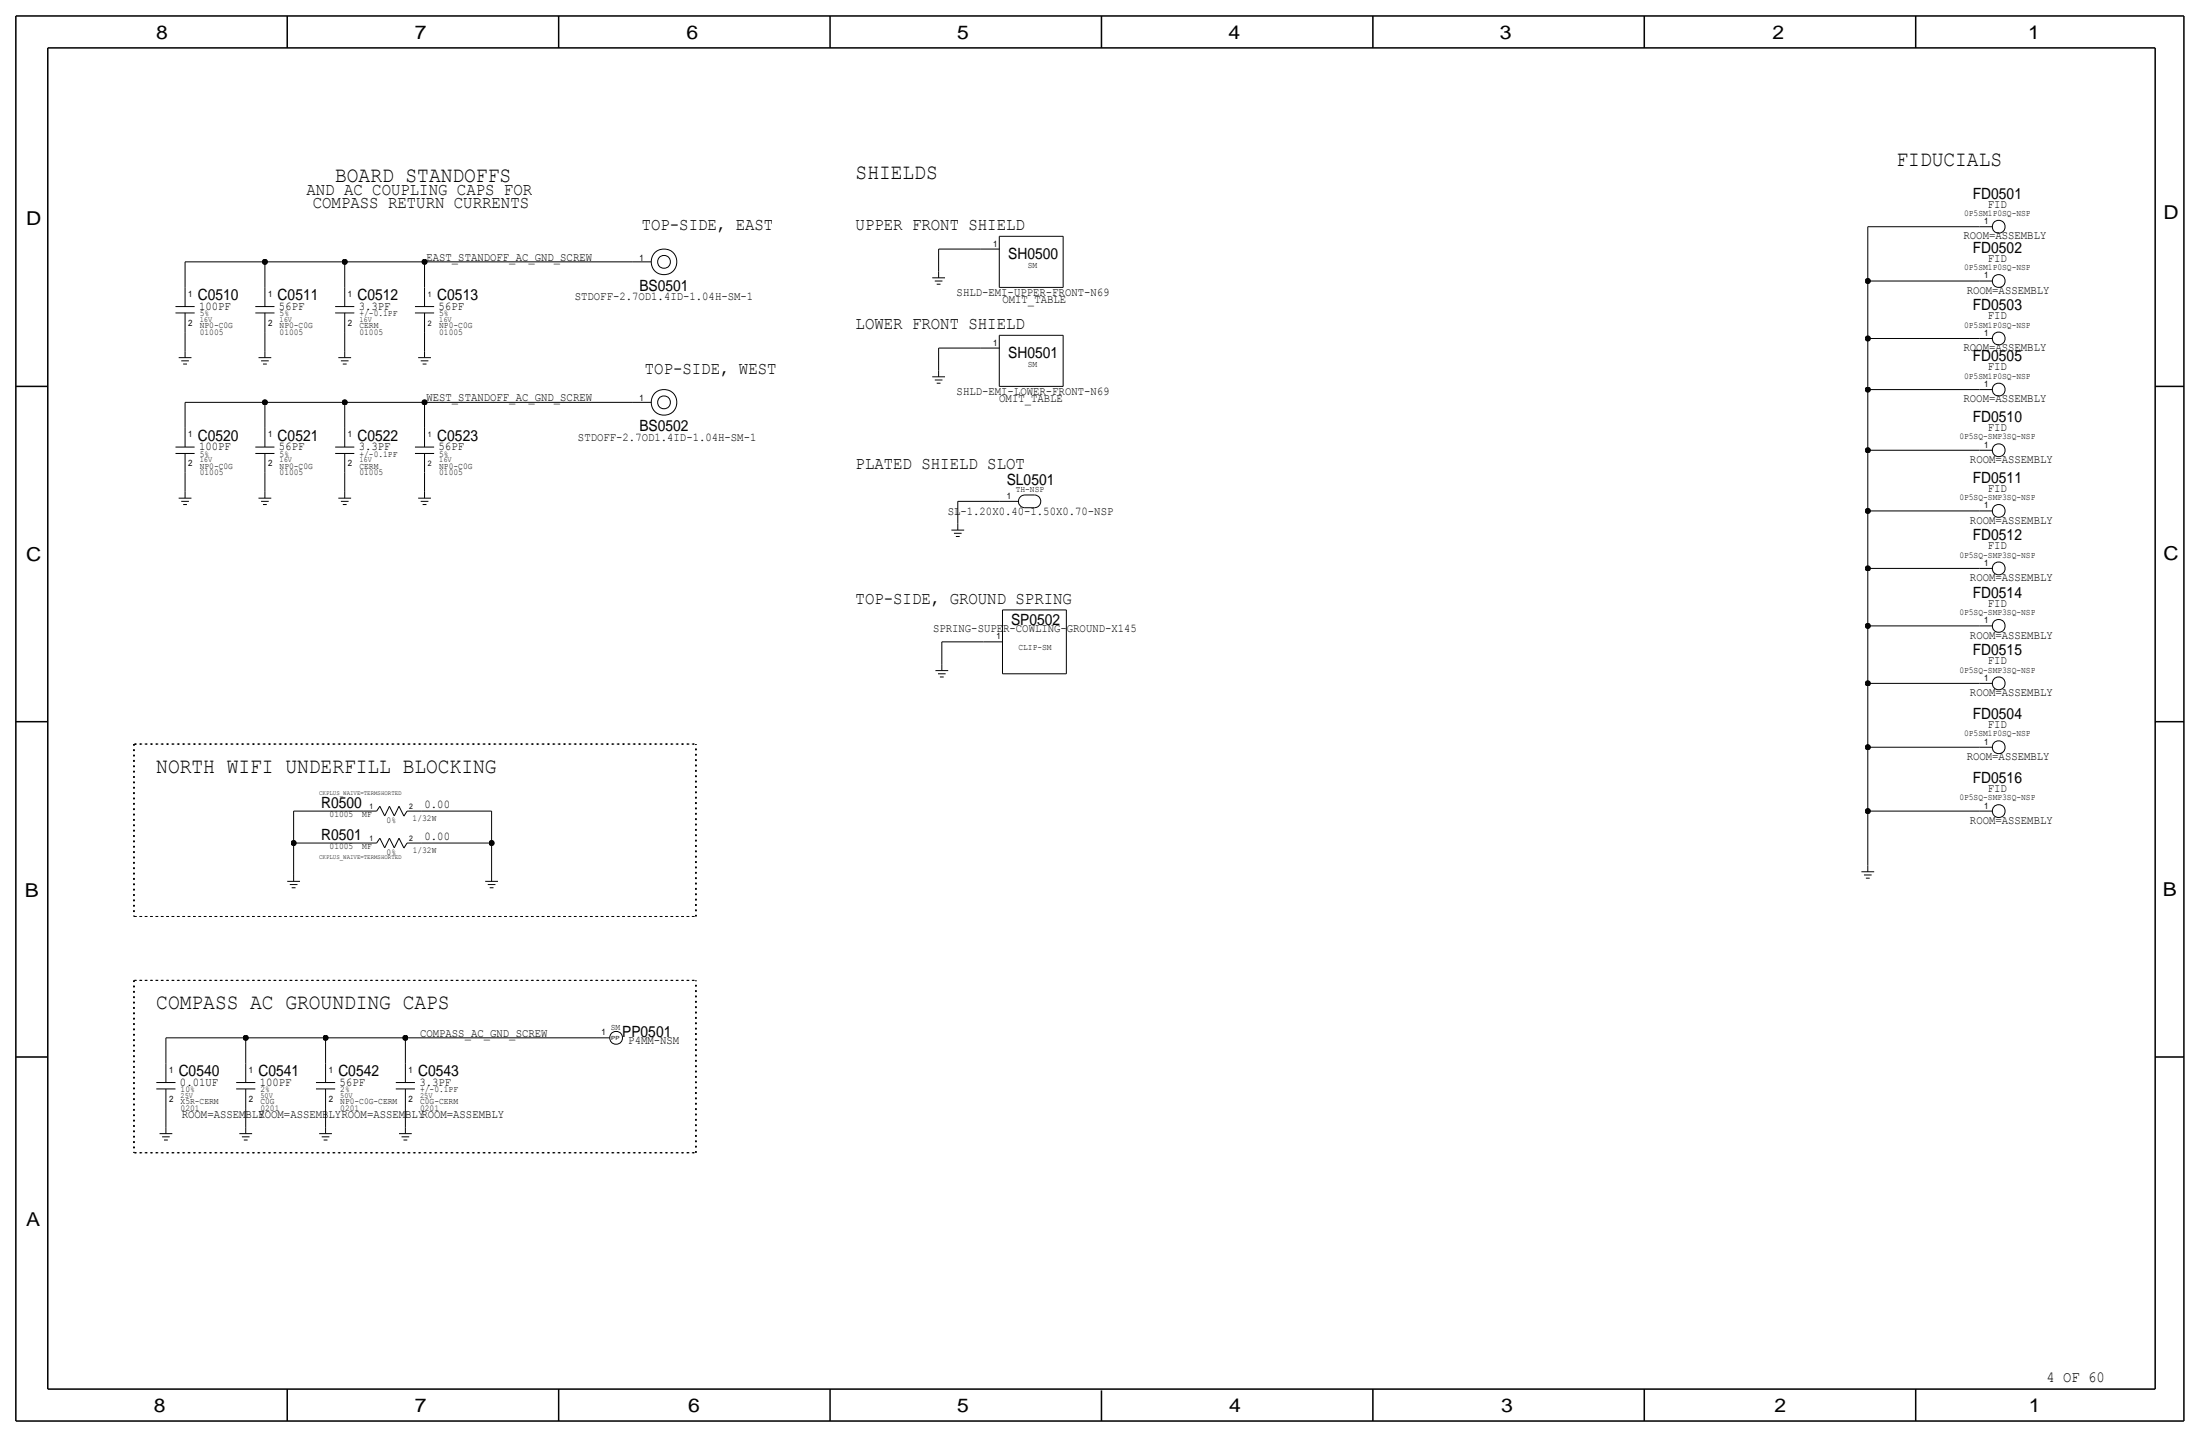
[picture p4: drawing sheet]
<svg xmlns="http://www.w3.org/2000/svg" width="875mm" height="572mm" viewBox="0 0 875 572" stroke-linecap="round" stroke-linejoin="round" font-family="sans-serif">
<g fill="none" stroke="#000" stroke-width=".4">
<path d="M373.3 99.1v8.9zM373.3 99.1h16.5zM389.8 99.1h7.7zM397.5 94h25.4zM397.5 94v20.3zM422.9 94v20.3zM742.9 90.2v21.6zM742.9 90.2h44.5zM787.4 90.2h5zM73.6 104.1h31.8zM73.6 104.1v10.2zM73.6 114.3v7.6z"/>
<path d="M105.4 104.1h31.7zM105.4 104.1v10.2zM105.4 114.3v7.6zM137.1 104.1h31.8zM137.1 104.1v10.2zM137.1 114.3v7.6zM168.9 104.1v10.2zM168.9 104.1h82.5zM168.9 114.3v7.6zM251.4 104.1h7.6zM370.8 110.5h5.1zM371.8 111.8h3.1z"/>
<path d="M372.6 113h1.5zM373.3 108v2.5zM397.5 114.3h25.4zM742.9 111.8h44.5zM742.9 111.8v22.8zM787.4 111.8h5zM69.8 124.5h7.6zM69.8 121.9h7.6zM73.6 132.1v7.6zM73.6 139.7v2.5zM73.6 124.5v7.6zM101.5 121.9h7.7z"/>
<path d="M101.5 124.5h7.7zM105.4 132.1v7.6zM105.4 139.7v2.5zM105.4 124.5v7.6zM133.3 121.9h7.6zM133.3 124.5h7.6zM137.1 132.1v7.6zM137.1 139.7v2.5zM137.1 124.5v7.6zM165 121.9h7.7zM165 124.5h7.7zM168.9 132.1v7.6z"/>
<path d="M168.9 139.7v2.5zM168.9 124.5v7.6zM373.3 138.4v8.9zM373.3 138.4h16.5zM389.8 138.4h7.7zM397.5 133.4h25.4zM397.5 133.3v20.4zM422.9 133.4v20.3zM742.9 134.6h44.5zM742.9 134.6v20.3zM787.4 134.6h5zM71.1 142.2h5z"/>
<path d="M72.1 143.5h3zM72.8 144.8h1.6zM102.8 142.2h5.1zM103.8 143.5h3.1zM104.6 144.8h1.5zM134.6 142.2h5zM135.6 143.5h3zM136.3 144.8h1.6zM166.3 142.2h5.1zM167.3 143.5h3.1zM168.1 144.8h1.5zM370.8 149.9h5.1z"/>
<path d="M371.8 151.1h3.1zM372.6 152.4h1.5zM373.3 147.3v2.6zM397.5 153.7h25.4zM742.9 154.9h44.5zM742.9 154.9v24.2zM787.4 154.9h5zM69.8 177.8h7.6zM73.6 160v10.2zM73.6 160h31.8zM73.6 170.2v7.6zM101.5 177.8h7.7z"/>
<path d="M105.4 160h31.7zM105.4 160v10.2zM105.4 170.2v7.6zM133.3 177.8h7.6zM137.1 160h31.8zM137.1 160v10.2zM137.1 170.2v7.6zM165 177.8h7.7zM168.9 160h82.5zM168.9 160v10.2zM168.9 170.2v7.6zM251.4 160h7.6z"/>
<path d="M742.9 179.1h44.5zM742.9 179.1v24.1zM787.4 179.1h5zM69.8 180.3h7.6zM71.1 198.1h5zM72.1 199.4h3zM73.6 188v7.6zM73.6 195.6v2.5zM73.6 180.3v7.7zM101.5 180.3h7.7zM102.8 198.1h5.1zM103.8 199.4h3.1z"/>
<path d="M105.4 188v7.6zM105.4 195.6v2.5zM105.4 180.3v7.7zM133.3 180.3h7.6zM134.6 198.1h5zM135.6 199.4h3zM137.1 188v7.6zM137.1 195.6v2.5zM137.1 180.3v7.7zM165 180.3h7.7zM166.3 198.1h5.1zM167.3 199.4h3.1z"/>
<path d="M168.9 188v7.6zM168.9 195.6v2.5zM168.9 180.3v7.7zM381 199.4v8.9zM381 199.4h16.5zM397.5 199.4h7.6zM407.6 196.9h3.8zM407.6 196.9a2.54 2.54 0 0 0-2.5 2.5 2.54 2.54 0 0 0 2.5 2.5M411.4 196.9a2.54 2.54 0 0 1 2.6 2.5 2.54 2.54 0 0 1-2.6 2.5M72.8 200.7h1.6zM104.6 200.7h1.5zM136.3 200.7h1.6z"/>
<path d="M168.1 200.7h1.5zM378.4 210.8h5.1zM379.4 212.1h3.1zM380.2 213.4h1.5zM381 208.3v2.5zM407.6 201.9h3.8zM742.9 203.2h44.5zM742.9 203.2v22.9zM787.4 203.2h5zM742.9 226.1h44.5zM742.9 226.1v22.8zM787.4 226.1h5z"/>
<path d="M374.6 255.3v8.9zM374.6 255.3h16.5zM391.1 255.3h7.6zM398.7 242.6h25.4zM398.7 242.6v25.4zM424.1 242.6v25.4zM742.9 248.9h44.5zM742.9 248.9v22.9zM787.4 248.9h5zM372.1 266.7h5zM373.1 268h3zM373.8 269.2h1.6z"/>
<path d="M374.6 264.2v2.5zM398.7 268h25.4zM742.9 271.8h44.5zM742.9 271.8v25.4zM787.4 271.8h5zM742.9 297.2h44.5zM742.9 297.2v25.4zM787.4 297.2h5zM116.8 322.6v12.7zM116.8 335.3v12.7zM116.8 322.6h27.9zM116.8 335.3h27.9z"/>
<path d="M144.7 335.3h5.1zM144.7 322.6h5.1zM151.1 333.3l-1.3 2zM151.1 320.6l-1.3 2zM151.1 333.3l1.9 3.9zM151.1 320.6l1.9 3.9zM154.9 333.3l-1.9 3.9zM154.9 320.6l-1.9 3.9zM154.9 333.3l1.9 3.9zM154.9 320.6l1.9 3.9zM158.7 333.3l1.9 3.9zM158.7 320.6l1.9 3.9z"/>
<path d="M158.7 333.3l-1.9 3.9zM158.7 320.6l-1.9 3.9zM161.9 335.3l-1.3 2zM161.9 322.6l-1.3 2zM161.9 335.3h5.7zM161.9 322.6h5.7zM167.6 322.6h27.9zM167.6 335.3h27.9zM195.5 322.6v12.7zM195.5 335.3v12.7zM742.9 322.6h44.5zM742.9 322.6v21.6z"/>
<path d="M787.4 322.6h5zM114.2 350.5h5.1zM115.3 351.8h3zM116 353.1h1.6zM116.8 348v2.5zM193 350.5h5.1zM194 351.8h3.1zM194.8 353.1h1.5zM195.5 348v2.5zM740.4 346.7h5zM741.4 348h3zM742.1 349.2h1.6z"/>
<path d="M742.9 344.2v2.5zM66 412.8h31.7zM66 412.7v10.2zM97.7 412.8h31.8zM97.7 412.7v10.2zM129.5 412.8h31.7zM129.5 412.7v10.2zM161.2 412.7v10.2zM161.2 412.8h76.2zM237.4 412.8h5.1zM62.2 430.5h7.6zM62.2 433.1h7.6z"/>
<path d="M66 422.9v7.6zM66 433.1v7.6zM93.9 433.1h7.6zM93.9 430.5h7.6zM97.7 422.9v7.6zM97.7 433.1v7.6zM125.7 433.1h7.6zM125.7 430.5h7.6zM129.5 422.9v7.6zM129.5 433.1v7.6zM157.4 433.1h7.6zM157.4 430.5h7.6z"/>
<path d="M161.2 422.9v7.6zM161.2 433.1v7.6zM63.4 450.9h5.1zM64.5 452.1h3zM65.2 453.4h1.6zM66 440.7v7.6zM66 448.3v2.5zM95.2 450.9h5.1zM96.2 452.1h3.1zM97 453.4h1.5zM97.7 440.7v7.6zM97.7 448.3v2.5z"/>
<path d="M126.9 450.9h5.1zM128 452.1h3zM128.7 453.4h1.6zM129.5 440.7v7.6zM129.5 448.3v2.5zM158.7 450.9h5.1zM159.7 452.1h3.1zM160.5 453.4h1.5zM161.2 440.7v7.6zM161.2 448.3v2.5z"/>
<circle cx="795" cy="90.2" r="2.56"/>
<circle cx="264.1" cy="104.2" r="2.56"/>
<circle cx="264.1" cy="104.2" r="5.1"/>
<circle cx="795" cy="111.8" r="2.56"/>
<circle cx="795" cy="134.6" r="2.56"/>
<circle cx="795" cy="155" r="2.56"/>
<circle cx="264.1" cy="160" r="2.56"/>
<circle cx="264.1" cy="160.1" r="5.1"/>
<circle cx="795" cy="179.1" r="2.56"/>
<circle cx="795" cy="203.2" r="2.56"/>
<circle cx="795" cy="226.1" r="2.56"/>
<circle cx="795" cy="248.9" r="2.56"/>
<circle cx="795" cy="271.8" r="2.56"/>
<circle cx="795" cy="297.2" r="2.56"/>
<circle cx="795" cy="322.6" r="2.56"/>
<circle cx="245" cy="412.8" r="2.56"/>
</g>
<path d="M53.3 295.9h223.5zM53.3 295.9v68.6zM276.8 295.9v68.6zM53.3 364.5h223.5zM53.3 389.9h223.5zM53.3 389.9v68.6zM276.8 389.9v68.6zM53.3 458.5h223.5z" fill="none" stroke="#000" stroke-width=".4" stroke-dasharray=".7 1.4" stroke-linecap="butt"/>
<g fill="#000" stroke="#000" stroke-width=".4">
<circle cx="105.4" cy="104.1" r="1.02"/>
<circle cx="137.1" cy="104.1" r="1.02"/>
<circle cx="168.9" cy="104.1" r="1.02"/>
<circle cx="742.9" cy="111.8" r="1.02"/>
<circle cx="742.9" cy="134.6" r="1.02"/>
<circle cx="742.9" cy="154.9" r="1.02"/>
<circle cx="105.4" cy="160" r="1.02"/>
<circle cx="137.1" cy="160" r="1.02"/>
<circle cx="168.9" cy="160" r="1.02"/>
<circle cx="742.9" cy="179.1" r="1.02"/>
<circle cx="742.9" cy="203.2" r="1.02"/>
<circle cx="742.9" cy="226.1" r="1.02"/>
<circle cx="742.9" cy="248.9" r="1.02"/>
<circle cx="742.9" cy="271.8" r="1.02"/>
<circle cx="742.9" cy="297.2" r="1.02"/>
<circle cx="116.8" cy="335.3" r="1.02"/>
<circle cx="195.5" cy="335.3" r="1.02"/>
<circle cx="742.9" cy="322.6" r="1.02"/>
<circle cx="97.7" cy="412.7" r="1.02"/>
<circle cx="129.5" cy="412.7" r="1.02"/>
<circle cx="161.2" cy="412.7" r="1.02"/>
</g>
<g fill="none" stroke="#000" stroke-width=".6" stroke-linecap="butt">
<path d="M6.3 6.4v558.7zM6.3 6.4h862.3zM19 19.1v533.4zM19 19.1h838.2zM114.2 6.4v12.7zM222.2 6.4v12.7zM330.1 6.4v12.7zM438.1 6.4v12.7zM546.1 6.4v12.7zM654 6.4v12.7zM762 6.4v12.7zM857.2 19.1v533.4z"/>
<path d="M868.6 6.4v558.7zM6.3 153.7h12.7zM857.2 153.7h11.4zM6.3 287h12.7zM857.2 287h11.4zM6.3 420.4h12.7zM857.2 420.4h11.4zM19 552.5h838.2zM114.2 552.4v12.7zM222.2 552.5v12.7zM330.1 552.5v12.7zM438.1 553v12.1z"/>
<path d="M546.1 552.5v12.7zM654 552.5v12.7zM762 552.5v12.7zM6.3 565.1h862.3z"/>
</g>
<g font-size="8.7">
<text x="340.3" y="71.1">SHIELDS</text>
<text x="754.3" y="66">FIDUCIALS</text>
<text x="133.3" y="72.4">BOARD STANDOFFS</text>
<text x="62.2" y="307.3">NORTH WIFI UNDERFILL BLOCKING</text>
<text x="62.2" y="401.3">COMPASS AC GROUNDING CAPS</text>
</g>
<g font-size="7.6">
<text x="62.2" y="15.5">8</text>
<text x="165" y="15.5">7</text>
<text x="273" y="15.5">6</text>
<text x="380.7" y="15.5">5</text>
<text x="488.6" y="15.5">4</text>
<text x="596.6" y="15.5">3</text>
<text x="705.1" y="15.5">2</text>
<text x="806.7" y="15.5">1</text>
<text x="10.4" y="89.4">D</text>
<text x="860.5" y="87.1">D</text>
<text x="10.4" y="223.3">C</text>
<text x="860.5" y="222.8">C</text>
<text x="9.8" y="356.6">B</text>
<text x="860.2" y="356.4">B</text>
<text x="10.4" y="487.4">A</text>
<text x="61.2" y="561.6">8</text>
<text x="165" y="561.6">7</text>
<text x="273.8" y="561.6">6</text>
<text x="380.7" y="561.6">5</text>
<text x="488.9" y="561.6">4</text>
<text x="597.1" y="561.6">3</text>
<text x="705.8" y="561.6">2</text>
<text x="806.9" y="561.6">1</text>
</g>
<g font-size="7">
<text x="121.9" y="77.5">AND AC COUPLING CAPS FOR</text>
<text x="124.4" y="82.5">COMPASS RETURN CURRENTS</text>
<text x="255.2" y="91.4">TOP-SIDE, EAST</text>
<text x="340.3" y="91.4">UPPER FRONT SHIELD</text>
<text x="340.3" y="130.8">LOWER FRONT SHIELD</text>
<text x="256.5" y="148.6">TOP-SIDE, WEST</text>
<text x="340.3" y="186.7">PLATED SHIELD SLOT</text>
<text x="340.3" y="240">TOP-SIDE, GROUND SPRING</text>
</g>
<g font-size="6.2">
<text x="784.7" y="79">FD0501</text>
<text x="784.7" y="100.6">FD0502</text>
<text x="401" y="103.1">SH0500</text>
<text x="78.7" y="119.4">C0510</text>
<text x="110.4" y="119.4">C0511</text>
<text x="142.2" y="119.4">C0512</text>
<text x="173.9" y="119.4">C0513</text>
<text x="254.3" y="115.6">BS0501</text>
<text x="784.7" y="123.4">FD0503</text>
<text x="401" y="142.5">SH0501</text>
<text x="784.7" y="143.8">FD0505</text>
<text x="784.7" y="167.9">FD0510</text>
<text x="254.3" y="171.5">BS0502</text>
<text x="78.7" y="175.3">C0520</text>
<text x="110.4" y="175.3">C0521</text>
<text x="142.2" y="175.3">C0522</text>
<text x="173.9" y="175.3">C0523</text>
<text x="400.4" y="193">SL0501</text>
<text x="784.7" y="192">FD0511</text>
<text x="784.7" y="214.9">FD0512</text>
<text x="784.7" y="237.7">FD0514</text>
<text x="402.2" y="248.4">SP0502</text>
<text x="784.7" y="260.6">FD0515</text>
<text x="784.7" y="286">FD0504</text>
<text x="784.7" y="311.4">FD0516</text>
<text x="127.7" y="321.3">R0500</text>
<text x="127.7" y="334">R0501</text>
<text x="247.5" y="412.5">PP0501</text>
<text x="71.1" y="428">C0540</text>
<text x="102.8" y="428">C0541</text>
<text x="134.6" y="428">C0542</text>
<text x="166.3" y="428">C0543</text>
<text x="814" y="549.7">4 OF 60</text>
</g>
<g font-size="4.7">
<text x="790.7" y="82.5">FID</text>
<text x="781" y="95.2">ROOM=ASSEMBLY</text>
<text x="169.6" y="103.6">EAST_STANDOFF_AC_GND_SCREW</text>
<text x="790.7" y="104.1">FID</text>
<text x="228.6" y="119.4">STDOFF-2.7OD1.4ID-1.04H-SM-1</text>
<text x="380.5" y="117.6">SHLD-EMI-UPPER-FRONT-N69</text>
<text x="782.3" y="116.8">ROOM=ASSEMBLY</text>
<text x="79.2" y="123.2">100PF</text>
<text x="110.9" y="123.2">56PF</text>
<text x="142.7" y="123.2">3.3PF</text>
<text x="174.4" y="123.2">56PF</text>
<text x="398.7" y="120.6">OMIT_TABLE</text>
<text x="790.7" y="127">FID</text>
<text x="781" y="139.7">ROOM=ASSEMBLY</text>
<text x="790.7" y="147.3">FID</text>
<text x="169.6" y="159.5">WEST_STANDOFF_AC_GND_SCREW</text>
<text x="380.5" y="157">SHLD-EMI-LOWER-FRONT-N69</text>
<text x="397.5" y="160">OMIT_TABLE</text>
<text x="781" y="160">ROOM=ASSEMBLY</text>
<text x="790.7" y="171.5">FID</text>
<text x="79.2" y="179.1">100PF</text>
<text x="110.9" y="179.1">56PF</text>
<text x="142.7" y="179.1">3.3PF</text>
<text x="174.4" y="179.1">56PF</text>
<text x="229.9" y="175.3">STDOFF-2.7OD1.4ID-1.04H-SM-1</text>
<text x="783.5" y="184.1">ROOM=ASSEMBLY</text>
<text x="790.7" y="195.6">FID</text>
<text x="377" y="204.7">SL-1.20X0.40-1.50X0.70-NSP</text>
<text x="783.5" y="208.3">ROOM=ASSEMBLY</text>
<text x="790.7" y="218.4">FID</text>
<text x="783.5" y="231.1">ROOM=ASSEMBLY</text>
<text x="790.7" y="241.3">FID</text>
<text x="371.1" y="251.5">SPRING-SUPER-COWLING-GROUND-X145</text>
<text x="783.5" y="254">ROOM=ASSEMBLY</text>
<text x="790.7" y="264.2">FID</text>
<text x="783.5" y="276.9">ROOM=ASSEMBLY</text>
<text x="790.7" y="289.6">FID</text>
<text x="782.3" y="302.3">ROOM=ASSEMBLY</text>
<text x="790.7" y="315">FID</text>
<text x="168.9" y="321.3">0.00</text>
<text x="783.5" y="327.7">ROOM=ASSEMBLY</text>
<text x="168.9" y="334">0.00</text>
<text x="167.1" y="412.2">COMPASS_AC_GND_SCREW</text>
<text x="249.9" y="415">P4MM-NSM</text>
<text x="71.6" y="431.8">0.01UF</text>
<text x="103.3" y="431.8">100PF</text>
<text x="135.1" y="431.8">56PF</text>
<text x="166.8" y="431.8">3.3PF</text>
<text x="72.3" y="444.5">ROOM=ASSEMBLY</text>
<text x="102.8" y="444.5">ROOM=ASSEMBLYROOM=ASSEMBLYROOM=ASSEMBLY</text>
</g>
<g font-size="3.5">
<text x="781.2" y="85.9">0P5SM1P0SQ-NSP</text>
<text x="789.2" y="89.2">1</text>
<text x="395" y="98.1">1</text>
<text x="254.3" y="103.6">1</text>
<text x="408.8" y="106.7">SM</text>
<text x="781.2" y="107.4">0P5SM1P0SQ-NSP</text>
<text x="789.2" y="110.7">1</text>
<text x="74.9" y="118.1">1</text>
<text x="106.6" y="118.1">1</text>
<text x="138.4" y="118.1">1</text>
<text x="79.5" y="125.7">5%</text>
<text x="111.2" y="125.7">5%</text>
<text x="143" y="125.7">+/-0.1PF</text>
<text x="174.7" y="125.7">5%</text>
<text x="74.9" y="129.5">2</text>
<text x="79.5" y="130.6">NP0-C0G</text>
<text x="106.6" y="129.5">2</text>
<text x="111.2" y="130.6">NP0-C0G</text>
<text x="138.4" y="129.5">2</text>
<text x="143" y="130.6">CERM</text>
<text x="174.7" y="130.6">NP0-C0G</text>
<text x="781.2" y="130.3">0P5SM1P0SQ-NSP</text>
<text x="79.5" y="133.1">01005</text>
<text x="111.2" y="133.1">01005</text>
<text x="143" y="133.1">01005</text>
<text x="174.7" y="133.1">01005</text>
<text x="395" y="137.5">1</text>
<text x="789.2" y="133.6">1</text>
<text x="408.8" y="146.1">SM</text>
<text x="781.2" y="150.6">0P5SM1P0SQ-NSP</text>
<text x="789.2" y="153.9">1</text>
<text x="254.3" y="159.5">1</text>
<text x="74.9" y="174">1</text>
<text x="106.6" y="174">1</text>
<text x="138.4" y="174">1</text>
<text x="779.3" y="174.8">0P5SQ-SMP3SQ-NSP</text>
<text x="789.2" y="178.1">1</text>
<text x="74.9" y="185.4">2</text>
<text x="79.5" y="181.6">5%</text>
<text x="106.6" y="185.4">2</text>
<text x="111.2" y="181.6">5%</text>
<text x="138.4" y="185.4">2</text>
<text x="143" y="181.6">+/-0.1PF</text>
<text x="174.7" y="181.6">5%</text>
<text x="79.5" y="186.4">NP0-C0G</text>
<text x="79.5" y="189">01005</text>
<text x="111.2" y="186.4">NP0-C0G</text>
<text x="111.2" y="189">01005</text>
<text x="143" y="186.4">CERM</text>
<text x="143" y="189">01005</text>
<text x="174.7" y="186.4">NP0-C0G</text>
<text x="174.7" y="189">01005</text>
<text x="404" y="195.6">TH-NSP</text>
<text x="400.4" y="198.6">1</text>
<text x="779.3" y="198.9">0P5SQ-SMP3SQ-NSP</text>
<text x="789.2" y="202.2">1</text>
<text x="779.3" y="221.7">0P5SQ-SMP3SQ-NSP</text>
<text x="789.2" y="225">1</text>
<text x="779.3" y="244.6">0P5SQ-SMP3SQ-NSP</text>
<text x="789.2" y="247.9">1</text>
<text x="396.3" y="254.3">1</text>
<text x="405.1" y="258.6">CLIP-SM</text>
<text x="779.3" y="267.5">0P5SQ-SMP3SQ-NSP</text>
<text x="789.2" y="270.8">1</text>
<text x="781.2" y="292.9">0P5SM1P0SQ-NSP</text>
<text x="789.2" y="296.2">1</text>
<text x="779.3" y="318.3">0P5SQ-SMP3SQ-NSP</text>
<text x="789.2" y="321.6">1</text>
<text x="131.1" y="325.1">01005</text>
<text x="144.1" y="325.1">MF</text>
<text x="153.8" y="327.2">0%</text>
<text x="164.1" y="326.4">1/32W</text>
<text x="131.1" y="337.8">01005</text>
<text x="144.1" y="337.8">MF</text>
<text x="153.8" y="339.8">0%</text>
<text x="164.1" y="339.1">1/32W</text>
<text x="239.2" y="411.7">1</text>
<text x="242.9" y="409.7">SM</text>
<text x="67.3" y="426.7">1</text>
<text x="99" y="426.7">1</text>
<text x="130.8" y="426.7">1</text>
<text x="162.5" y="426.7">1</text>
<text x="71.8" y="434.3">10%</text>
<text x="103.6" y="434.3">2%</text>
<text x="135.3" y="434.3">2%</text>
<text x="167.1" y="434.3">+/-0.1PF</text>
<text x="67.3" y="438.2">2</text>
<text x="71.8" y="439.2">X5R-CERM</text>
<text x="71.8" y="441.7">0201</text>
<text x="99" y="438.2">2</text>
<text x="103.6" y="439.2">C0G</text>
<text x="103.6" y="441.7">0201</text>
<text x="130.8" y="438.2">2</text>
<text x="135.3" y="439.2">NP0-C0G-CERM</text>
<text x="135.3" y="441.7">0201</text>
<text x="162.5" y="438.2">2</text>
<text x="167.1" y="439.2">C0G-CERM</text>
<text x="167.1" y="441.7">0201</text>
</g>
<g font-size="3.1">
<text x="170.1" y="118.1">1</text>
<text x="79.5" y="128">16V</text>
<text x="111.2" y="128">16V</text>
<text x="143" y="128">16V</text>
<text x="170.1" y="129.5">2</text>
<text x="174.7" y="128">16V</text>
<text x="170.1" y="174">1</text>
<text x="79.5" y="183.9">16V</text>
<text x="111.2" y="183.9">16V</text>
<text x="143" y="183.9">16V</text>
<text x="170.1" y="185.4">2</text>
<text x="174.7" y="183.9">16V</text>
<text x="147" y="321.8">1</text>
<text x="162.8" y="321.8">2</text>
<text x="147" y="334.5">1</text>
<text x="162.8" y="334.5">2</text>
<text x="71.8" y="436.6">25V</text>
<text x="103.6" y="436.6">50V</text>
<text x="135.3" y="436.6">50V</text>
<text x="167.1" y="436.6">25V</text>
</g>
<g font-size="2.6">
<text x="126.9" y="316.2">CKPLUS_WAIVE=TERMSHORTED</text>
<text x="126.9" y="341.6">CKPLUS_WAIVE=TERMSHORTED</text>
</g>
<text font-size="2.3" x="243.2" y="413.5">PP</text>
</svg>
